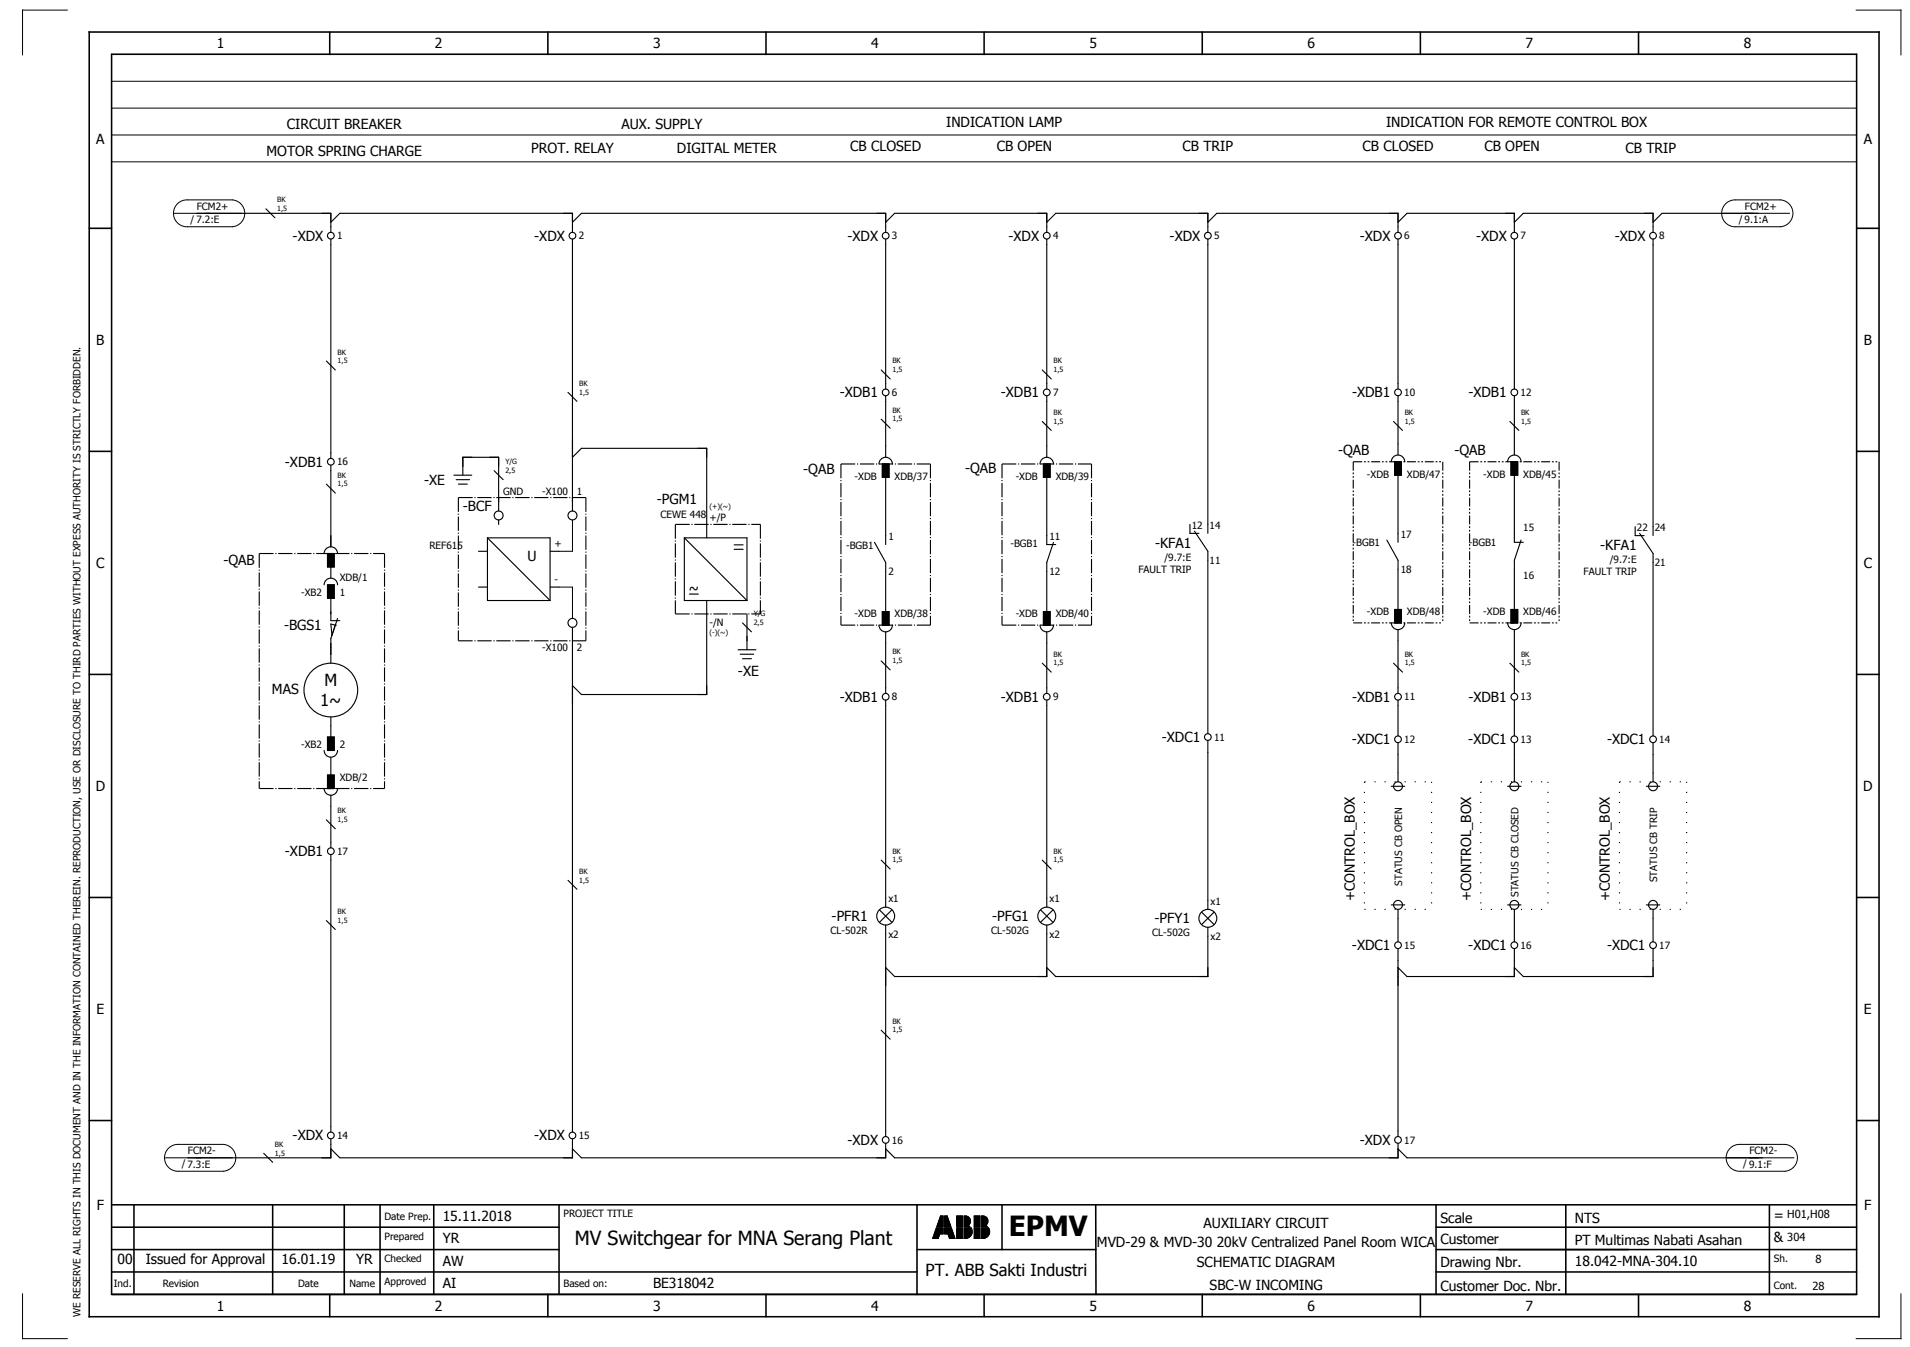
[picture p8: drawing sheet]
<svg xmlns="http://www.w3.org/2000/svg" width="427mm" height="301mm" viewBox="0 0 427 301" stroke-linecap="round" stroke-linejoin="round" font-family="sans-serif">
<g fill="none" stroke="#000" stroke-width=".35">
<path d="M19.9 7.2h400v287h-400zM24.9 12.1h390v277.1h-390zM73.7 7.2v5M122.4 7.2v5M171.2 7.2v5M219.9 7.2v5M268.7 7.2v5M317.4 7.2v5M366.2 7.2v5M19.9 51h5M414.9 51h5M19.9 100.8h5"/>
<path d="M414.9 100.8h5M19.9 150.7h5M414.9 150.7h5M19.9 200.5h5M414.9 200.5h5M19.9 250.3h5M414.9 250.3h5M24.9 279.2h100M24.9 269.2h390M24.9 274.2h100M29.9 269.2v20M60.9 269.2v20"/>
<path d="M76.9 269.2v20M84.9 269.2v20M96.9 269.2v20M124.9 269.2v20M204.9 279.2h40M204.9 269.2v20M223.9 269.2v10M244.9 269.2v20M320.9 279.2h94M320.9 269.2v20M320.9 274.2h94M349.9 269.2v20"/>
<path d="M395.4 269.2v20M24.9 289.2h390M24.9 284.2h180M73.7 289.2v5M122.4 289.2v5M171.2 289.2v5M219.9 289.2v5M268.7 289.2v5M317.4 289.2v5M320.9 284.2h94M366.2 289.2v5"/>
</g>
<g fill="none" stroke="#000" stroke-width=".22">
<path d="M15 2.3h-10v10M24.9 18.2h390M24.9 12.2h390M414.8 2.3h10v10M24.9 24.2h390M24.9 30.2h390M24.9 36.2h390M38.9 47.7h15M39.5 45.6a3 3 0 0 1 2.4-.9h10a3 3 0 0 1 2.8 3 3 3 0 0 1-2.8 3h-10a3 3 0 0 1-2.8-1.7 3 3 0 0 1 .4-3.4zM384.9 47.7h15M385.5 45.6a3 3 0 0 1 2.4-.9h10a3 3 0 0 1 2.8 3 3 3 0 0 1-2.8 3h-10a3 3 0 0 1-2.8-1.7 3 3 0 0 1 .4-3.4zM127.9 116.2v7h-3"/>
<path d="M124.9 131.2h3v7M36.9 258.7h15M37.5 256.6a3 3 0 0 1 2.4-.9h10a3 3 0 0 1 2.8 3 3 3 0 0 1-2.8 3h-10a3 3 0 0 1-2.8-1.7 3 3 0 0 1 .4-3.4zM385.9 258.7h15M386.5 256.6a3 3 0 0 1 2.4-.9h10a3 3 0 0 1 2.8 3 3 3 0 0 1-2.8 3h-10a3 3 0 0 1-2.8-1.7 3 3 0 0 1 .4-3.4zM208.5 276.5v.2M208.6 276.3v.4M208.6 276.1v.6M208.7 275.9v.8M208.8 275.6v1.1M208.9 275.4v1.3M209 275.2v1.5"/>
<path d="M209 275v1.7M209.1 274.7v2M209.2 274.5v2.2M209.3 274.3l-.9 2.4h1.3l.3-1M209.3 274.3h1.5v1.4h-.8M209.3 274.3v2.4M209.4 273.8v.2M209.4 274.3v2.4M209.5 273.6v.4M209.5 274.3v2.4M209.6 273.4v.6M209.6 274.3v2.4"/>
<path d="M209.7 273.2v.8M209.7 274.3v2.4M209.7 273v1M209.7 274.3v2.2M209.8 272.7v1.3M209.8 274.3v2M209.9 272.5v1.5M209.9 274.3v1.8M210 272.3v1.7M210 274.3v1.6M210 272.1v1.9M210 274.3v1.4"/>
<path d="M210.1 271.8v2.2M210.1 274.3v1.4M210.2 271.7h.6v2.3h-1.4zM210.2 271.7v2.3M210.2 274.3v1.4M210.3 271.7v2.3M210.3 274.3v1.4M210.4 271.7v2.3M210.4 274.3v1.4M210.5 271.7v2.3M210.5 274.3v1.4M210.6 271.7v2.3"/>
<path d="M210.6 274.3v1.4M210.7 271.7v2.3M210.7 274.3v1.4M210.8 271.7v2.3M210.8 274.3v1.4M211.1 271.7h.6l.8 2.3h-1.4zM211.1 271.7v2.3M211.1 274.3v1.4M211.2 271.7v2.3M211.2 274.3v1.4M211.3 271.7v2.3M211.3 274.3v1.4"/>
<path d="M211.4 271.7v2.3M211.4 274.3v1.4M211.5 271.7v2.3M211.5 274.3v1.4M211.6 271.7v2.3M211.6 274.3v1.4M211.7 271.7v2.3M211.7 274.3v1.4M211.8 271.9v2.1M211.8 274.3v1.4M211.8 275.7h-.7v-1.4h1.5l.8 2.4M211.8 275.7l.4 1h1.2"/>
<path d="M211.8 272.1v1.9M211.9 272.3v1.7M211.9 274.3v1.6M212 272.5v1.5M212 274.3v1.8M212.1 272.8v1.2M212.1 274.3v2M212.2 273v1M212.2 274.3v2.3M212.2 273.2v.8M212.2 274.3v2.4M212.3 273.4v.6"/>
<path d="M212.3 274.3v2.4M212.4 273.7v.3M212.4 274.3v2.4M212.5 273.9v.1M212.5 274.3v2.4M212.6 274.3v2.4M212.7 274.6v2.1M212.8 274.8v1.9M212.9 275v1.7M212.9 275.2v1.5M213 275.5v1.2M213.1 275.7v1"/>
<path d="M213.2 275.9v.8M213.3 276.1v.6M213.3 276.3v.4M213.4 276.6v.1M213.8 271.7h1.3v2.3h-1.3zM213.8 274.3h1.3v2.4h-1.3zM213.9 271.7v2.3M213.9 274.3v2.4M214 271.7v2.3M214 274.3v2.4M214.1 271.7v2.3M214.1 274.3v2.4"/>
<path d="M214.2 271.7v2.3M214.2 274.3v2.4M214.3 271.7v2.3M214.3 274.3v2.4M214.4 271.7v2.3M214.4 274.3v2.4M214.5 271.7v2.3M214.5 274.3v2.4M214.6 271.7v2.3M214.6 274.3v2.4M214.7 271.7v2.3M214.7 274.3v2.4"/>
<path d="M214.8 271.7v2.3M214.8 274.3v2.4M214.9 271.7v2.3M214.9 274.3v2.4M215 271.7v2.3M215 274.3v2.4M215.4 271.7a1.16 1.16 0 0 1 1.4 .6 1.16 1.16 0 0 1-.5 1.5l.5 .2h-1.4zM215.5 271.7v2.3M215.5 274.3v2.4M215.6 271.7v2.3M215.6 274.3v2.4M215.7 271.7v2.3"/>
<path d="M215.7 274.3v2.4M215.8 271.7v2.3M215.8 274.3v2.4M215.9 271.7v2.3M215.9 274.3v2.4M216 271.7v2.3M216 274.3v2.3M216.1 271.7v2.3M216.1 274.3v2.3M216.2 271.7v2.3M216.2 274.3v2.3M216.3 271.8v2.2"/>
<path d="M216.3 274.3v2.3M216.4 271.8v2.2M216.4 274.3v2.2M216.5 271.9v1.8M216.5 273.8v.2M216.5 274.3v2.2M216.5 271.9v1.7M216.5 273.9v.1M216.6 272v1.5M216.6 273.9v.1M216.6 274.3v2.1M216.7 272.1v1.4"/>
<path d="M216.7 274h.1M216.7 274.3v2.1M216.8 272.2v1.1M216.8 274.3v2M216.8 272.4v.8M216.8 274.3v1.9M216.9 274.3v1.8M217 274.3v1.7M217 274.3a1.5 1.5 0 0 1-1.2 2.4M217 274.3h-1.6v2.4h.4M217.1 274.4v1.5M217.2 274.5v1.3"/>
<path d="M217.2 274.8v.8M217.7 271.7h1.3v2.3h-1.3zM217.7 274.3h1.3v2.4h-1.3zM217.8 271.7v2.3M217.8 274.3v2.4M217.9 271.7v2.3M217.9 274.3v2.4M218 271.7v2.3M218 274.3v2.4M218.1 271.7v2.3M218.1 274.3v2.4M218.2 271.7v2.3"/>
<path d="M218.2 274.3v2.4M218.3 271.7v2.3M218.3 274.3v2.4M218.4 271.7v2.3M218.4 274.3v2.4M218.5 271.7v2.3M218.5 274.3v2.4M218.6 271.7v2.3M218.6 274.3v2.4M218.7 271.7v2.3M218.7 274.3v2.4M218.8 271.7v2.3"/>
<path d="M218.8 274.3v2.4M218.9 271.7v2.3M218.9 274.3v2.4M219 271.7v2.3M219 274.3v2.4M219.3 274.3h1.6a1.53 1.53 0 0 1 0 1.7 1.53 1.53 0 0 1-1.6 .7zM219.3 271.7a1.16 1.16 0 0 1 1.4 .6 1.16 1.16 0 0 1-.5 1.5l.5 .2h-1.4zM219.4 271.7v2.3M219.4 274.3v2.4M219.5 271.7v2.3M219.5 274.3v2.4M219.6 271.7v2.3"/>
<path d="M219.6 274.3v2.4M219.7 271.7v2.3M219.7 274.3v2.4M219.8 271.7v2.3M219.8 274.3v2.4M219.9 271.7v2.3M219.9 274.3v2.3M220 271.7v2.3M220 274.3v2.3M220.1 271.7v2.3M220.1 274.3v2.3M220.2 271.8v2.2"/>
<path d="M220.2 274.3v2.3M220.3 271.8v2.2M220.3 274.3v2.2M220.4 271.9v1.8M220.4 273.8v.2M220.4 274.3v2.2M220.4 271.9v1.7M220.4 273.9v.1M220.5 272v1.5M220.5 273.9v.1M220.5 274.3v2.1M220.6 272.1v1.3"/>
<path d="M220.6 274h.1M220.6 274.3v2.1M220.7 272.2v1.1M220.7 274.3v2M220.8 272.4v.8M220.8 274.3v1.9M220.8 274.3v1.8M220.9 274.3v1.7M221 274.4v1.5M221.1 274.6v1.2M221.1 274.8v.7M5 289.1v10h10"/>
<path d="M424.8 289.1v10h-10"/>
</g>
<g fill="none" stroke="#000" stroke-width=".25">
<path d="M43.9 47.7h30v4.2M59.4 46.7l2 2M73.9 53.4v49M73.9 49.7l2-2h52v4.2M127.9 49.7l2-2h68v4.2M127.9 53.4v60.8M197.9 49.7l2-2h34v4.2M197.9 53.4v33.5M233.9 49.7l2-2h34v4.2M233.9 53.4v33.5M269.9 49.7l2-2h40.5v4.2M269.9 53.4v65.8"/>
<path d="M312.4 49.7l2-2h24v4.2M312.4 53.4v33.5M338.4 49.7l2-2h29v4.2M338.4 53.4v33.5M369.4 53.4v66.3M392.9 47.7h-21.5l-2 2M72.9 80.7l2 2M126.9 87.7l2 2M196.9 82.7l2 2M196.9 93.7l2 2M197.9 88.4v13.8M232.9 82.7l2 2"/>
<path d="M232.9 94.2l2 2M233.9 88.4v13.8M311.4 94.2l2 2M312.4 88.4v13.3M337.4 94.2l2 2M338.4 88.4v13.3M72.9 108.2l2 2M73.9 103.9v18.3M101.4 106.2h4M101.9 107.2h3M102.4 108.2h2M103.4 106.2v-4h8v12"/>
<path d="M110.4 105.2l2 2M111.4 116.2v1M127.9 102.2l2-2h28v20M196.4 103.7a1.5 1.5 0 0 1 1.5-1.5 1.5 1.5 0 0 1 1.5 1.5M197.2 103.7h1.5v3h-1.5zM197.9 106.7v15M232.4 103.7a1.5 1.5 0 0 1 1.5-1.5 1.5 1.5 0 0 1 1.5 1.5M233.2 103.7h1.5v3h-1.5zM233.9 106.7v15h2M265.9 117.2v2h2M266.9 118.7l3 4.5v40.7M310.9 103.2a1.5 1.5 0 0 1 1.5-1.5 1.5 1.5 0 0 1 1.5 1.5"/>
<path d="M311.7 103.2h1.5v3h-1.5zM312.4 106.2v15M336.9 103.2a1.5 1.5 0 0 1 1.5-1.5 1.5 1.5 0 0 1 1.5 1.5M337.7 103.2h1.5v3h-1.5zM338.4 106.2v15h2M365.4 117.7v2h2M366.4 119.2l3 4.5v40.7M72.4 123.7a1.5 1.5 0 0 1 1.5-1.5 1.5 1.5 0 0 1 1.5 1.5M72.4 130.7a1.5 1.5 0 0 1 1.5-1.5 1.5 1.5 0 0 1 1.5 1.5M73.2 123.7h1.5v3h-1.5zM73.2 130.7h1.5v3h-1.5zM73.9 126.7v2.5"/>
<path d="M73.9 132.2v6.5h2M74.9 139.7h.1M74.9 139.7l-1-.3 .3 2.5M75.4 138.2l-1.5 4.5v5.5M106.9 123.2h2M106.9 131.2h2M108.9 120.2v14h14M108.9 120.2h14v14M108.9 120.2l14 14M122.9 123.2h2M122.9 131.2h2M152.9 120.2h14v14"/>
<path d="M152.9 120.2v14h14M152.9 120.2l14 14M154.1 132.7h2M157.9 134.2v21h-28l-2-2M164.1 121.7h2M164.1 122.7h2M165.9 139.2l2 2M166.9 137.2v8M195.4 121.2l2.5 4.5v11M196.4 139.7a1.5 1.5 0 0 0 1.5 1.5 1.5 1.5 0 0 0 1.5-1.5M197.2 136.7h1.5v3h-1.5zM232.4 139.7a1.5 1.5 0 0 0 1.5 1.5 1.5 1.5 0 0 0 1.5-1.5"/>
<path d="M233.2 136.7h1.5v3h-1.5zM235.4 121.2l-1.5 4.5v11M309.9 120.7l2.5 4.5v11M310.9 139.2a1.5 1.5 0 0 0 1.5 1.5 1.5 1.5 0 0 0 1.5-1.5M311.7 136.2h1.5v3h-1.5zM336.9 139.2a1.5 1.5 0 0 0 1.5 1.5 1.5 1.5 0 0 0 1.5-1.5M337.7 136.2h1.5v3h-1.5zM339.9 120.7l-1.5 4.5v11M127.9 140.2v112.7M164.9 145.2h4M165.4 146.2h3M165.9 147.2h2"/>
<path d="M196.9 147.7l2 2M197.9 141.2v13.7M197.9 156.4v46.3M232.9 148.2l2 2M233.9 141.2v13.7M233.9 156.4v46.3M311.4 148.2l2 2M312.4 140.7v14.2M312.4 156.4v8M337.4 148.2l2 2M338.4 140.7v14.2M338.4 156.4v8"/>
<path d="M72.4 176.2a1.5 1.5 0 0 0 1.5 1.5 1.5 1.5 0 0 0 1.5-1.5M72.4 167.7a1.5 1.5 0 0 0 1.5 1.5 1.5 1.5 0 0 0 1.5-1.5M73.2 173.2h1.5v3h-1.5zM73.2 164.7h1.5v3h-1.5zM73.9 160.2v5M73.9 169.2v4M73.9 177.7v11.7M269.9 165.4v37.8M310.9 175.7h3M312.4 165.9v8.8M336.9 175.7h3M338.4 165.9v8.8"/>
<path d="M367.9 175.7h3M369.4 165.9v8.8M72.9 183.2l2 2M73.9 190.9v62M126.9 196.7l2 2M196.9 192.2l2 2M232.9 192.2l2 2M72.9 205.7l2 2M196.5 203.3l2.8 2.8M197.9 206.7v47.2M199.3 203.3l-2.8 2.8M232.5 203.3l2.8 2.8"/>
<path d="M233.9 206.7v11.5h-34l-2-2M235.3 203.3l-2.8 2.8M268.5 203.8l2.8 2.8M269.9 207.2v11h-34l-2-2M271.3 203.8l-2.8 2.8M310.9 202.2h3M312.4 203.2v7.2M312.4 211.9v42M336.9 202.2h3M338.4 211.9v6.3h-24l-2-2M338.4 203.2v7.2M367.9 202.2h3"/>
<path d="M369.4 211.9v6.3h-29l-2-2M369.4 203.2v7.2M196.9 230.2l2 2M58.9 257.7l2 2M73.9 254.4v4.3h-32M127.9 254.4v4.3h-52l-2-2M197.9 255.4v3.3h-68l-2-2M312.4 255.4v3.3h-112.5l-2-2M312.4 256.7l2 2h79.5"/>
<circle cx="73.9" cy="52.7" r=".75"/>
<circle cx="127.9" cy="52.7" r=".75"/>
<circle cx="197.9" cy="52.7" r=".75"/>
<circle cx="233.9" cy="52.7" r=".75"/>
<circle cx="269.9" cy="52.7" r=".75"/>
<circle cx="312.4" cy="52.7" r=".75"/>
<circle cx="338.4" cy="52.7" r=".75"/>
<circle cx="369.4" cy="52.7" r=".75"/>
<circle cx="197.9" cy="87.7" r=".75"/>
<circle cx="233.9" cy="87.7" r=".75"/>
<circle cx="312.4" cy="87.7" r=".75"/>
<circle cx="338.4" cy="87.7" r=".75"/>
<circle cx="73.9" cy="103.2" r=".75"/>
<circle cx="111.4" cy="115.2" r="1"/>
<circle cx="127.9" cy="115.2" r="1"/>
<circle cx="127.9" cy="139.2" r="1"/>
<circle cx="73.9" cy="154.2" r="6"/>
<circle cx="197.9" cy="155.7" r=".75"/>
<circle cx="233.9" cy="155.7" r=".75"/>
<circle cx="312.4" cy="155.7" r=".75"/>
<circle cx="338.4" cy="155.7" r=".75"/>
<circle cx="269.9" cy="164.7" r=".75"/>
<circle cx="312.4" cy="175.7" r="1"/>
<circle cx="312.4" cy="165.2" r=".75"/>
<circle cx="338.4" cy="165.2" r=".75"/>
<circle cx="338.4" cy="175.7" r="1"/>
<circle cx="369.4" cy="165.2" r=".75"/>
<circle cx="369.4" cy="175.7" r="1"/>
<circle cx="73.9" cy="190.2" r=".75"/>
<circle cx="197.9" cy="204.7" r="2"/>
<circle cx="233.9" cy="204.7" r="2"/>
<circle cx="269.9" cy="205.2" r="2"/>
<circle cx="312.4" cy="202.2" r="1"/>
<circle cx="312.4" cy="211.2" r=".75"/>
<circle cx="338.4" cy="211.2" r=".75"/>
<circle cx="338.4" cy="202.2" r="1"/>
<circle cx="369.4" cy="211.2" r=".75"/>
<circle cx="369.4" cy="202.2" r="1"/>
<circle cx="73.9" cy="253.7" r=".75"/>
<circle cx="127.9" cy="253.7" r=".75"/>
<circle cx="197.9" cy="254.7" r=".75"/>
<circle cx="312.4" cy="254.7" r=".75"/>
</g>
<g fill="none" stroke="#000" stroke-width=".25" stroke-dasharray="3.2 .4 .3 .4" stroke-linecap="butt">
<path d="M102.4 111.2h28.5M102.4 111.2v32M130.9 111.2v32M150.9 117.2h19M150.9 117.2v20M169.9 117.2v20M187.9 103.7h20M187.9 103.7v36M207.9 103.7v36M223.9 103.7h20M223.9 103.7v36M243.9 103.7v36"/>
<path d="M57.9 123.7h28M57.9 123.7v52.5M85.9 123.7v52.5M150.9 137.2h19M187.9 139.7h20M197.2 139.7h1.5M223.9 139.7h20M233.2 139.7h1.5M311.7 139.2h1.5M337.7 139.2h1.5M102.4 143.2h28.5M57.9 176.2h28"/>
<path d="M73.2 176.2h1.5M73.2 167.7h1.5"/>
</g>
<path d="M197.2 103.7h1.5v3h-1.5zM233.2 103.7h1.5v3h-1.5zM311.7 103.2h1.5v3h-1.5zM337.7 103.2h1.5v3h-1.5zM73.2 123.7h1.5v3h-1.5zM73.2 130.7h1.5v3h-1.5zM197.2 136.7h1.5v3h-1.5zM233.2 136.7h1.5v3h-1.5zM311.7 136.2h1.5v3h-1.5zM337.7 136.2h1.5v3h-1.5zM73.2 173.2h1.5v3h-1.5zM73.2 164.7h1.5v3h-1.5z" fill="#000" stroke="#000" stroke-width=".22"/>
<path d="M302.4 103.2h20M302.4 103.2v36M322.4 103.2v36M328.4 103.2h20M328.4 103.2v36M348.4 103.2v36M302.4 139.2h20M328.4 139.2h20" fill="none" stroke="#000" stroke-width=".25" stroke-dasharray="2 .4 .4 .4 .4 .4" stroke-linecap="butt"/>
<path d="M304.9 174.7h15M304.9 174.7v28.5M319.9 174.7v28.5M330.9 174.7h15M330.9 174.7v28.5M345.9 174.7v28.5M361.9 174.7h15M361.9 174.7v28.5M376.9 174.7v28.5M304.9 203.2h15M330.9 203.2h15M361.9 203.2h15" fill="none" stroke="#000" stroke-width=".25" stroke-dasharray=".3 2 .3 2" stroke-linecap="butt"/>
<text font-size="6.2" x="225.4" y="276.2">EPMV</text>
<text font-size="4.3" x="128.5" y="278.2">MV Switchgear for MNA Serang Plant</text>
<g font-size="3.7">
<text x="72.5" y="153.3">M</text>
<text x="71.6" y="157.8">1~</text>
<text x="206.9" y="285.1">PT. ABB Sakti Industri</text>
</g>
<g font-size="3.1">
<text x="48.5" y="10.8">1</text>
<text x="97.2" y="10.8">2</text>
<text x="146" y="10.8">3</text>
<text x="194.7" y="10.8">4</text>
<text x="243.5" y="10.8">5</text>
<text x="292.2" y="10.8">6</text>
<text x="341" y="10.8">7</text>
<text x="389.7" y="10.8">8</text>
<text x="64.1" y="28.8">CIRCUIT BREAKER</text>
<text x="138.9" y="28.8">AUX. SUPPLY</text>
<text x="211.5" y="28.3">INDICATION LAMP</text>
<text x="309.8" y="28.3">INDICATION FOR REMOTE CONTROL BOX</text>
<text x="21.5" y="32.2">A</text>
<text x="59.6" y="34.8">MOTOR SPRING CHARGE</text>
<text x="118.7" y="34.3">PROT. RELAY</text>
<text x="151.3" y="34.3">DIGITAL METER</text>
<text x="190" y="33.8">CB CLOSED</text>
<text x="222.7" y="33.8">CB OPEN</text>
<text x="264.3" y="33.8">CB TRIP</text>
<text x="304.5" y="33.8">CB CLOSED</text>
<text x="331.7" y="33.8">CB OPEN</text>
<text x="363.3" y="34.3">CB TRIP</text>
<text x="416.5" y="32.2">A</text>
<text x="65.4" y="53.8">-XDX</text>
<text x="119.4" y="53.8">-XDX</text>
<text x="189.4" y="53.8">-XDX</text>
<text x="225.4" y="53.8">-XDX</text>
<text x="261.4" y="53.8">-XDX</text>
<text x="303.9" y="53.8">-XDX</text>
<text x="329.9" y="53.8">-XDX</text>
<text x="360.9" y="53.8">-XDX</text>
<text x="21.5" y="77">B</text>
<text x="416.5" y="77">B</text>
<text x="187.7" y="88.8">-XDB1</text>
<text x="223.7" y="88.8">-XDB1</text>
<text x="302.2" y="88.8">-XDB1</text>
<text x="328.2" y="88.8">-XDB1</text>
<text x="299" y="101.7">-QAB</text>
<text x="325" y="101.7">-QAB</text>
<text x="63.7" y="104.3">-XDB1</text>
<text x="179.5" y="105.9">-QAB</text>
<text x="215.7" y="105.7">-QAB</text>
<text x="94.8" y="108.3">-XE</text>
<text x="146.8" y="112.5">-PGM1</text>
<text x="103.4" y="114.3">-BCF</text>
<text x="117.9" y="125.3">U</text>
<text x="258.1" y="122.5">-KFA1</text>
<text x="357.6" y="123">-KFA1</text>
<text x="21.5" y="126.9">C</text>
<text x="49.9" y="126.2">-QAB</text>
<text x="416.5" y="126.9">C</text>
<text x="153.9" y="132.5">~</text>
<text x="63.5" y="140.8">-BGS1</text>
<text x="60.8" y="155.1">MAS</text>
<text x="164.9" y="151">-XE</text>
<text x="187.7" y="156.8">-XDB1</text>
<text x="223.7" y="156.8">-XDB1</text>
<text x="302.2" y="156.8">-XDB1</text>
<text x="328.2" y="156.8">-XDB1</text>
<text x="259.6" y="165.8">-XDC1</text>
<text x="302.1" y="166.3">-XDC1</text>
<text x="328.1" y="166.3">-XDC1</text>
<text x="359.1" y="166.3">-XDC1</text>
<text x="21.4" y="176.7">D</text>
<text x="416.4" y="176.7">D</text>
<text x="63.7" y="191.3">-XDB1</text>
<text x="302.8" y="201.3" transform="rotate(-90 302.8 201.3)">+CONTROL_BOX</text>
<text x="328.8" y="201.3" transform="rotate(-90 328.8 201.3)">+CONTROL_BOX</text>
<text x="359.8" y="201.3" transform="rotate(-90 359.8 201.3)">+CONTROL_BOX</text>
<text x="185.9" y="205.8">-PFR1</text>
<text x="221.7" y="205.8">-PFG1</text>
<text x="258" y="206.3">-PFY1</text>
<text x="302.1" y="212.3">-XDC1</text>
<text x="328.1" y="212.3">-XDC1</text>
<text x="359.1" y="212.3">-XDC1</text>
<text x="21.6" y="226.5">E</text>
<text x="416.6" y="226.5">E</text>
<text x="65.4" y="254.8">-XDX</text>
<text x="119.4" y="254.8">-XDX</text>
<text x="189.4" y="255.8">-XDX</text>
<text x="303.9" y="255.8">-XDX</text>
<text x="21.6" y="270.4">F</text>
<text x="98.9" y="272.8">15.11.2018</text>
<text x="269" y="274.2">AUXILIARY CIRCUIT</text>
<text x="321.9" y="273.2">Scale</text>
<text x="351.9" y="273.2">NTS</text>
<text x="396.4" y="272.5">=</text>
<text x="416.6" y="270.4">F</text>
<text x="98.9" y="277.8">YR</text>
<text x="245.2" y="278.6">MVD-29 &amp; MVD-30 20kV Centralized Panel Room WICA</text>
<text x="321.9" y="277.9">Customer</text>
<text x="351.9" y="278.1">PT Multimas Nabati Asahan</text>
<text x="396.4" y="277.5">&amp;</text>
<text x="26.2" y="282.3">00</text>
<text x="32.6" y="282.3">Issued for Approval</text>
<text x="62.9" y="282.3">16.01.19</text>
<text x="79.6" y="282.3">YR</text>
<text x="98.9" y="282.8">AW</text>
<text x="98.9" y="287.8">AI</text>
<text x="145.9" y="287.8">BE318042</text>
<text x="267.5" y="283.2">SCHEMATIC DIAGRAM</text>
<text x="321.9" y="283.2">Drawing Nbr.</text>
<text x="352" y="282.8">18.042-MNA-304.10</text>
<text x="48.5" y="292.8">1</text>
<text x="97.2" y="292.8">2</text>
<text x="146" y="292.8">3</text>
<text x="194.7" y="292.8">4</text>
<text x="243.5" y="292.8">5</text>
<text x="270.3" y="288.1">SBC-W INCOMING</text>
<text x="292.2" y="292.8">6</text>
<text x="321.9" y="288.4">Customer Doc. Nbr.</text>
<text x="341" y="292.8">7</text>
<text x="389.7" y="292.8">8</text>
</g>
<g font-size="2.5">
<text x="399.4" y="272.2">H01,H08</text>
<text x="399.4" y="277.2">304</text>
<text x="405.8" y="282.2">8</text>
<text x="405.1" y="288.1">28</text>
</g>
<g font-size="2.2">
<text x="44" y="46.9">FCM2+</text>
<text x="390" y="46.9">FCM2+</text>
<text x="42.6" y="49.8">/ 7.2:E</text>
<text x="75.3" y="53.5">1</text>
<text x="129.3" y="53.5">2</text>
<text x="199.3" y="53.5">3</text>
<text x="235.3" y="53.5">4</text>
<text x="271.3" y="53.5">5</text>
<text x="313.8" y="53.5">6</text>
<text x="339.8" y="53.5">7</text>
<text x="370.8" y="53.5">8</text>
<text x="388.6" y="49.8">/ 9.1:A</text>
<text x="199.3" y="88.5">6</text>
<text x="235.3" y="88.5">7</text>
<text x="313.8" y="88.5">10</text>
<text x="339.8" y="88.5">12</text>
<text x="75.3" y="104">16</text>
<text x="191" y="107.2">-XDB</text>
<text x="199.9" y="107.2">XDB/37</text>
<text x="227" y="107.2">-XDB</text>
<text x="235.9" y="107.2">XDB/39</text>
<text x="305.5" y="106.7">-XDB</text>
<text x="314.4" y="106.7">XDB/47</text>
<text x="331.5" y="106.7">-XDB</text>
<text x="340.4" y="106.7">XDB/45</text>
<text x="112.4" y="110.7">GND</text>
<text x="121.2" y="110.7">-X100</text>
<text x="128.9" y="110.7">1</text>
<text x="147.6" y="115.7">CEWE 448</text>
<text x="158.5" y="116.3">+/P</text>
<text x="266.3" y="118.1">12</text>
<text x="270.3" y="118.1">14</text>
<text x="340.4" y="118.7">15</text>
<text x="365.8" y="118.6">22</text>
<text x="369.8" y="118.6">24</text>
<text x="96" y="122.6">REF615</text>
<text x="123.9" y="122.3">+</text>
<text x="189.1" y="122.6">-BGB1</text>
<text x="198.5" y="120.6">1</text>
<text x="225.8" y="122.3">-BGB1</text>
<text x="234.5" y="120.6">11</text>
<text x="260.3" y="125.4">/9.7:E</text>
<text x="270.3" y="126">11</text>
<text x="302.3" y="122">-BGB1</text>
<text x="313" y="120.1">17</text>
<text x="328.3" y="122">-BGB1</text>
<text x="359.8" y="125.9">/9.7:E</text>
<text x="75.9" y="129.7">XDB/1</text>
<text x="123.9" y="130.3">-</text>
<text x="198.5" y="128.5">2</text>
<text x="234.5" y="128.5">12</text>
<text x="254.4" y="128.1">FAULT TRIP</text>
<text x="313" y="128">18</text>
<text x="340.4" y="129.4">16</text>
<text x="353.9" y="128.6">FAULT TRIP</text>
<text x="369.8" y="126.5">21</text>
<text x="67.3" y="133.2">-XB2</text>
<text x="75.9" y="133.2">1</text>
<text x="191" y="137.9">-XDB</text>
<text x="199.9" y="137.9">XDB/38</text>
<text x="227" y="137.9">-XDB</text>
<text x="235.9" y="137.9">XDB/40</text>
<text x="305.5" y="137.4">-XDB</text>
<text x="314.4" y="137.4">XDB/48</text>
<text x="331.5" y="137.4">-XDB</text>
<text x="340.4" y="137.4">XDB/46</text>
<text x="158.5" y="139.8">-/N</text>
<text x="121.2" y="145.4">-X100</text>
<text x="128.9" y="145.4">2</text>
<text x="199.3" y="156.5">8</text>
<text x="235.3" y="156.5">9</text>
<text x="313.8" y="156.5">11</text>
<text x="339.8" y="156.5">13</text>
<text x="67.3" y="167.2">-XB2</text>
<text x="75.9" y="167.2">2</text>
<text x="271.3" y="165.5">11</text>
<text x="313.8" y="166">12</text>
<text x="339.8" y="166">13</text>
<text x="370.8" y="166">14</text>
<text x="75.9" y="174.4">XDB/2</text>
<text x="75.3" y="191">17</text>
<text x="313.4" y="197.9" transform="rotate(-90 313.4 197.9)">STATUS CB OPEN</text>
<text x="370.4" y="197.1" transform="rotate(-90 370.4 197.1)">STATUS CB TRIP</text>
<text x="198.5" y="201.6">x1</text>
<text x="234.5" y="201.6">x1</text>
<text x="270.5" y="202.1">x1</text>
<text x="339.4" y="200.4" transform="rotate(-90 339.4 200.4)">STATUS CB CLOSED</text>
<text x="185.6" y="208.7">CL-502R</text>
<text x="198.5" y="209.5">x2</text>
<text x="221.5" y="208.7">CL-502G</text>
<text x="234.5" y="209.5">x2</text>
<text x="257.5" y="209.2">CL-502G</text>
<text x="270.5" y="210">x2</text>
<text x="313.8" y="212">15</text>
<text x="339.8" y="212">16</text>
<text x="370.8" y="212">17</text>
<text x="42" y="257.9">FCM2-</text>
<text x="75.3" y="254.5">14</text>
<text x="129.3" y="254.5">15</text>
<text x="199.3" y="255.5">16</text>
<text x="313.8" y="255.5">17</text>
<text x="391" y="257.9">FCM2-</text>
<text x="40.6" y="260.8">/ 7.3:E</text>
<text x="389.6" y="260.8">/ 9.1:F</text>
<text x="85.9" y="272.5">Date Prep.</text>
<text x="125.9" y="271.9">PROJECT TITLE</text>
<text x="85.9" y="277">Prepared</text>
<text x="85.9" y="282">Checked</text>
<text x="396.4" y="281.9">Sh.</text>
<text x="25.4" y="287.5">Ind.</text>
<text x="36.4" y="287.5">Revision</text>
<text x="66.6" y="287.5">Date</text>
<text x="78.1" y="287.5">Name</text>
<text x="85.9" y="287">Approved</text>
<text x="125.9" y="287.5">Based on:</text>
<text x="396.4" y="287.9">Cont.</text>
<text x="18" y="294.2" transform="rotate(-90 18 294.2)">WE RESERVE ALL RIGHTS IN THIS DOCUMENT AND IN THE INFORMATION CONTAINED THEREIN. REPRODUCTION, USE OR DISCLOSURE TO THIRD PARTIES WITHOUT EXPESS AUTHORITY IS STRICTLY FORBIDDEN.</text>
</g>
<g font-size="1.6">
<text x="61.9" y="47.2">1,5</text>
<text x="61.9" y="45.2">BK</text>
<text x="75.4" y="81.2">1,5</text>
<text x="75.4" y="79.2">BK</text>
<text x="199.4" y="83.2">1,5</text>
<text x="199.4" y="81.2">BK</text>
<text x="235.4" y="83.2">1,5</text>
<text x="235.4" y="81.2">BK</text>
<text x="129.4" y="88.2">1,5</text>
<text x="129.4" y="86.2">BK</text>
<text x="199.4" y="94.2">1,5</text>
<text x="199.4" y="92.2">BK</text>
<text x="235.4" y="94.7">1,5</text>
<text x="235.4" y="92.7">BK</text>
<text x="313.9" y="94.7">1,5</text>
<text x="313.9" y="92.7">BK</text>
<text x="339.9" y="94.7">1,5</text>
<text x="339.9" y="92.7">BK</text>
<text x="75.4" y="106.7">BK</text>
<text x="112.9" y="105.7">2,5</text>
<text x="112.9" y="103.7">Y/G</text>
<text x="75.4" y="108.7">1,5</text>
<text x="158.5" y="113.7">(+)(~)</text>
<text x="168.4" y="137.7">Y/G</text>
<text x="158.5" y="141.9">(-)(~)</text>
<text x="168.4" y="139.7">2,5</text>
<text x="199.4" y="148.2">1,5</text>
<text x="199.4" y="146.2">BK</text>
<text x="235.4" y="148.7">1,5</text>
<text x="235.4" y="146.7">BK</text>
<text x="313.9" y="148.7">1,5</text>
<text x="313.9" y="146.7">BK</text>
<text x="339.9" y="148.7">1,5</text>
<text x="339.9" y="146.7">BK</text>
<text x="75.4" y="183.7">1,5</text>
<text x="75.4" y="181.7">BK</text>
<text x="199.4" y="190.7">BK</text>
<text x="235.4" y="190.7">BK</text>
<text x="129.4" y="197.2">1,5</text>
<text x="129.4" y="195.2">BK</text>
<text x="199.4" y="192.7">1,5</text>
<text x="235.4" y="192.7">1,5</text>
<text x="75.4" y="206.2">1,5</text>
<text x="75.4" y="204.2">BK</text>
<text x="199.4" y="230.7">1,5</text>
<text x="199.4" y="228.7">BK</text>
<text x="61.4" y="256.2">BK</text>
<text x="61.4" y="258.2">1,5</text>
</g>
</svg>
